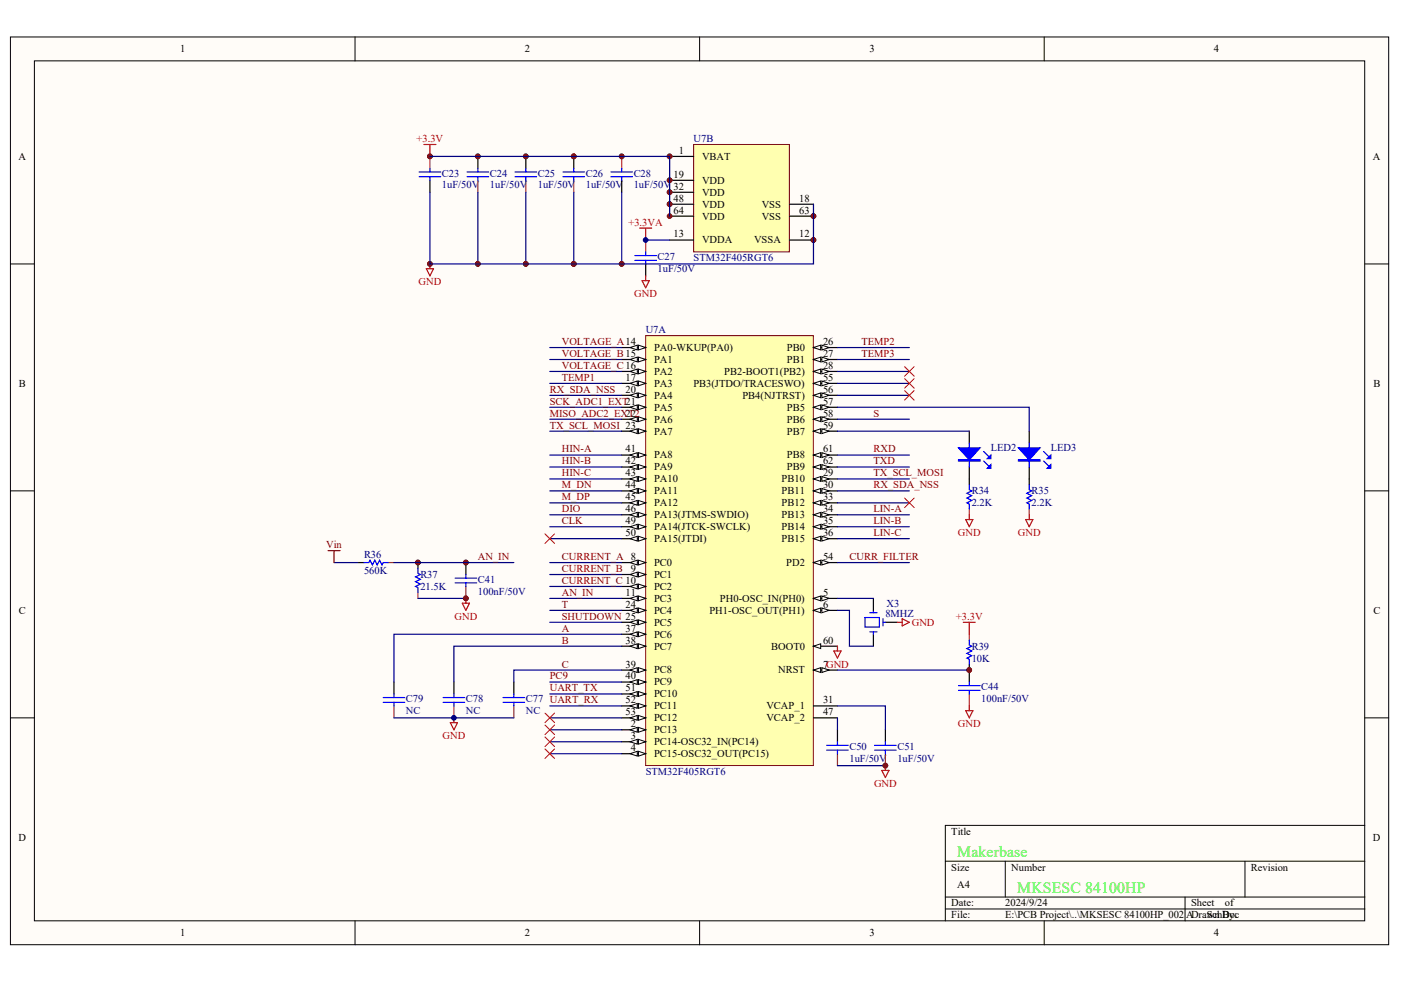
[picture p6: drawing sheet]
<svg xmlns="http://www.w3.org/2000/svg" width="287mm" height="202mm" viewBox="0 0 287 202" stroke-linecap="round" stroke-linejoin="round" font-family="sans-serif">
<g fill="#fffcf8" stroke="#000" stroke-width=".2">
<path d="M2.1 7.6h282.2v185.9h-282.2z"/>
<path d="M7 12.5h272.4v176.1h-272.4z"/>
</g>
<g fill="none" stroke="#000" stroke-width=".2">
<path d="M72.7 7.6v4.9M143.2 7.6v4.9M213.8 7.6v4.9M2.1 54.1h4.9M279.4 54.1h4.9M2.1 100.5h4.9M279.4 100.5h4.9M2.1 147h4.9M279.4 147h4.9M193.5 176.4h85.9M205.8 176.4v7.3M254.9 176.4v7.3"/>
<path d="M279.4 169h-85.9v19.6M72.7 188.6v4.9M143.2 188.6v4.9M193.5 183.7h85.9M193.5 186.2h85.9M213.8 188.6v4.9M242.6 183.7v4.9"/>
</g>
<g fill="#000080" stroke="#000080" stroke-width=".2">
<circle cx="85.5" cy="115.2" r=".48"/>
<circle cx="88" cy="54" r=".48"/>
<circle cx="88" cy="32" r=".48"/>
<circle cx="95.4" cy="122.5" r=".48"/>
<circle cx="95.4" cy="115.2" r=".48"/>
<circle cx="97.8" cy="54" r=".48"/>
<circle cx="97.8" cy="32" r=".48"/>
<circle cx="107.6" cy="54" r=".48"/>
<circle cx="107.6" cy="32" r=".48"/>
<circle cx="117.4" cy="54" r=".48"/>
<circle cx="117.4" cy="32" r=".48"/>
<circle cx="127.3" cy="54" r=".48"/>
<circle cx="127.3" cy="32" r=".48"/>
<circle cx="137.1" cy="41.8" r=".48"/>
<circle cx="137.1" cy="39.4" r=".48"/>
<circle cx="137.1" cy="36.9" r=".48"/>
<circle cx="137.1" cy="32" r=".48"/>
<circle cx="166.5" cy="49.2" r=".48"/>
<circle cx="166.5" cy="44.3" r=".48"/>
<circle cx="181.2" cy="156.8" r=".48"/>
<circle cx="198.4" cy="137.2" r=".48"/>
</g>
<path d="M88 32v2.5M97.8 36.9v2.5M107.6 36.9v2.5M117.5 36.9v2.5M127.3 32v2.5M132.2 49.2v2.4M198.4 104.2v1.2M210.7 104.2v1.2M198.4 129.9v1.2M171.4 154.4v2.4M181.3 154.4v2.4M198.4 142.1v2.5" fill="none" stroke="#a1006a" stroke-width=".25"/>
<g fill="none" stroke="#000" stroke-width=".25">
<path d="M88 36.9v2.5M97.8 32v2.5M107.6 32v2.5M117.5 32v2.5M127.3 36.9v2.5M132.2 54.1v2.4M198.4 88.3v2.5M198.4 95.6v3.7M210.7 88.3v2.5M210.7 95.6v3.7M178.8 122.6v2.4M178.8 129.9v2.4"/>
<path d="M181.3 127.5h2.4M198.4 136v3.7M171.4 149.5v2.4M181.3 149.5v2.4"/>
</g>
<g fill="none" stroke="#00f" stroke-width=".25">
<path d="M85.8 36.2h4.4M85.8 35.2h4.4M88 34.5v.7M88 36.2v.7M95.6 36.2h4.4M95.6 35.2h4.4M97.8 34.5v.7M97.8 36.2v.7M105.4 36.2h4.5M105.4 35.2h4.5M107.6 34.5v.7M107.6 36.2v.7"/>
<path d="M115.3 36.2h4.4M115.3 35.2h4.4M117.5 34.5v.7M117.5 36.2v.7M125.1 36.2h4.4M125.1 35.2h4.4M127.3 34.5v.7M127.3 36.2v.7M130 52.3h4.4M130 53.3h4.4M132.2 51.6v.7M132.2 53.3v.8"/>
<path d="M198.4 99.3v1l.5 .2-1 .5 1 .5-1 .5 1 .5-1 .5 .5 .2v1M198.4 90.8v4.8M201.4 94.4l1 1M201.4 92.5l1 .9M210.7 99.3v1l.5 .2-1 .5 1 .5-1 .5 1 .5-1 .5 .5 .2v1M210.7 90.8v4.8M213.6 94.4l1 1M213.6 92.5l1 .9M177.1 126.5h2.9v1.9h-2.9zM178.1 125.5h1.4M178.1 129.4h1.4M178.8 125v.5"/>
<path d="M178.8 129.4v.5M180.8 127.5h.5M180.8 126.7v1.5M198.4 131.1v1l.5 .2-1 .5 1 .5-1 .5 1 .5-1 .5 .5 .2v1M198.4 139.7v.7M169.2 153.6h4.4M169.2 152.6h4.4M171.4 151.9v.7M171.4 153.6v.8M179 153.6h4.5M179 152.6h4.5M181.3 151.9v.7"/>
<path d="M181.3 153.6v.8M196.2 141.4h4.4M196.2 140.4h4.4M198.4 141.4v.7"/>
</g>
<g fill="#00f" stroke="#00f" stroke-width=".25">
<path d="M196.2 91.7h4.4l-2.2 2.5z"/>
<path d="M202.1 95.9l.7-.7v.7z"/>
<path d="M202.1 93.9l.7-.7v.7z"/>
<path d="M208.5 91.7h4.4l-2.2 2.5z"/>
<path d="M214.4 95.9l.7-.7v.7z"/>
<path d="M214.4 93.9l.7-.7v.7z"/>
<path d="M196.2 94.2h4.4v.2h-4.4z" fill-rule="evenodd"/>
<path d="M208.5 94.2h4.4v.2h-4.4z" fill-rule="evenodd"/>
</g>
<path d="M142 29.6h19.6v22h-19.6z" fill="#ffffb0" stroke="#800000" stroke-width=".2"/>
<path d="M137.1 32h4.9M137.1 36.9h4.9M137.1 39.4h4.9M137.1 49.2h4.9M137.1 41.8h4.9M137.1 44.3h4.9M161.6 49.2h4.9M161.6 41.8h4.9M161.6 44.3h4.9" fill="none" stroke="#000" stroke-width=".25"/>
<path d="M132.2 68.7h34.3v88.1h-34.3z" fill="#ffffb0" stroke="#800000" stroke-width=".2"/>
<path d="M127.3 71.2h4.9" fill="none" stroke="#000" stroke-width=".25"/>
<g fill="#fffcf8" stroke="#000" stroke-width=".2">
<path d="M130.7 70.7l1.5 .5-1.5 .5z"/>
<path d="M129 71.2l1.5-.5v1z"/>
</g>
<path d="M127.3 73.6h4.9" fill="none" stroke="#000" stroke-width=".25"/>
<g fill="#fffcf8" stroke="#000" stroke-width=".2">
<path d="M130.7 73.1l1.5 .5-1.5 .5z"/>
<path d="M129 73.6l1.5-.5v1z"/>
</g>
<path d="M127.3 76.1h4.9" fill="none" stroke="#000" stroke-width=".25"/>
<g fill="#fffcf8" stroke="#000" stroke-width=".2">
<path d="M130.7 75.6l1.5 .5-1.5 .5z"/>
<path d="M129 76.1l1.5-.5v1z"/>
</g>
<path d="M127.3 78.5h4.9" fill="none" stroke="#000" stroke-width=".25"/>
<g fill="#fffcf8" stroke="#000" stroke-width=".2">
<path d="M130.7 78l1.5 .5-1.5 .5z"/>
<path d="M129 78.5l1.5-.5v1z"/>
</g>
<path d="M127.3 81h4.9" fill="none" stroke="#000" stroke-width=".25"/>
<g fill="#fffcf8" stroke="#000" stroke-width=".2">
<path d="M130.7 80.5l1.5 .5-1.5 .5z"/>
<path d="M129 81l1.5-.5v1z"/>
</g>
<path d="M127.3 83.4h4.9" fill="none" stroke="#000" stroke-width=".25"/>
<g fill="#fffcf8" stroke="#000" stroke-width=".2">
<path d="M130.7 82.9l1.5 .5-1.5 .5z"/>
<path d="M129 83.4l1.5-.5v1z"/>
</g>
<path d="M127.3 85.9h4.9" fill="none" stroke="#000" stroke-width=".25"/>
<g fill="#fffcf8" stroke="#000" stroke-width=".2">
<path d="M130.7 85.4l1.5 .5-1.5 .4z"/>
<path d="M129 85.9l1.5-.5v.9z"/>
</g>
<path d="M127.3 88.3h4.9" fill="none" stroke="#000" stroke-width=".25"/>
<g fill="#fffcf8" stroke="#000" stroke-width=".2">
<path d="M130.7 87.8l1.5 .5-1.5 .5z"/>
<path d="M129 88.3l1.5-.5v1z"/>
</g>
<path d="M166.5 71.2h4.9" fill="none" stroke="#000" stroke-width=".25"/>
<g fill="#fffcf8" stroke="#000" stroke-width=".2">
<path d="M166.5 71.2l1.5-.5v1z"/>
<path d="M168.3 70.7l1.4 .5-1.4 .5z"/>
</g>
<path d="M166.5 73.6h4.9" fill="none" stroke="#000" stroke-width=".25"/>
<g fill="#fffcf8" stroke="#000" stroke-width=".2">
<path d="M166.5 73.6l1.5-.5v1z"/>
<path d="M168.3 73.1l1.4 .5-1.4 .5z"/>
</g>
<path d="M166.5 76.1h4.9" fill="none" stroke="#000" stroke-width=".25"/>
<g fill="#fffcf8" stroke="#000" stroke-width=".2">
<path d="M166.5 76.1l1.5-.5v1z"/>
<path d="M168.3 75.6l1.4 .5-1.4 .5z"/>
</g>
<path d="M166.5 98.1h4.9" fill="none" stroke="#000" stroke-width=".25"/>
<g fill="#fffcf8" stroke="#000" stroke-width=".2">
<path d="M166.5 98.1l1.5-.5v1z"/>
<path d="M168.3 97.6l1.4 .5-1.4 .5z"/>
</g>
<path d="M166.5 100.5h4.9" fill="none" stroke="#000" stroke-width=".25"/>
<g fill="#fffcf8" stroke="#000" stroke-width=".2">
<path d="M166.5 100.5l1.5-.5v1z"/>
<path d="M168.3 100l1.4 .5-1.4 .5z"/>
</g>
<path d="M166.5 103h4.9" fill="none" stroke="#000" stroke-width=".25"/>
<g fill="#fffcf8" stroke="#000" stroke-width=".2">
<path d="M166.5 103l1.5-.5v1z"/>
<path d="M168.3 102.5l1.4 .5-1.4 .5z"/>
</g>
<path d="M166.5 105.4h4.9" fill="none" stroke="#000" stroke-width=".25"/>
<g fill="#fffcf8" stroke="#000" stroke-width=".2">
<path d="M166.5 105.4l1.5-.5v1z"/>
<path d="M168.3 104.9l1.4 .5-1.4 .5z"/>
</g>
<path d="M166.5 107.9h4.9" fill="none" stroke="#000" stroke-width=".25"/>
<g fill="#fffcf8" stroke="#000" stroke-width=".2">
<path d="M166.5 107.9l1.5-.5v1z"/>
<path d="M168.3 107.4l1.4 .5-1.4 .5z"/>
</g>
<path d="M166.5 110.3h4.9" fill="none" stroke="#000" stroke-width=".25"/>
<g fill="#fffcf8" stroke="#000" stroke-width=".2">
<path d="M166.5 110.3l1.5-.5v1z"/>
<path d="M168.3 109.8l1.4 .5-1.4 .5z"/>
</g>
<path d="M127.3 93.2h4.9" fill="none" stroke="#000" stroke-width=".25"/>
<g fill="#fffcf8" stroke="#000" stroke-width=".2">
<path d="M130.7 92.7l1.5 .5-1.5 .5z"/>
<path d="M129 93.2l1.5-.5v1z"/>
</g>
<path d="M127.3 95.6h4.9" fill="none" stroke="#000" stroke-width=".25"/>
<g fill="#fffcf8" stroke="#000" stroke-width=".2">
<path d="M130.7 95.2l1.5 .4-1.5 .5z"/>
<path d="M129 95.6l1.5-.4v.9z"/>
</g>
<path d="M127.3 98.1h4.9" fill="none" stroke="#000" stroke-width=".25"/>
<g fill="#fffcf8" stroke="#000" stroke-width=".2">
<path d="M130.7 97.6l1.5 .5-1.5 .5z"/>
<path d="M129 98.1l1.5-.5v1z"/>
</g>
<path d="M127.3 100.5h4.9" fill="none" stroke="#000" stroke-width=".25"/>
<g fill="#fffcf8" stroke="#000" stroke-width=".2">
<path d="M130.7 100l1.5 .5-1.5 .5z"/>
<path d="M129 100.5l1.5-.5v1z"/>
</g>
<path d="M127.3 103h4.9" fill="none" stroke="#000" stroke-width=".25"/>
<g fill="#fffcf8" stroke="#000" stroke-width=".2">
<path d="M130.7 102.5l1.5 .5-1.5 .5z"/>
<path d="M129 103l1.5-.5v1z"/>
</g>
<path d="M127.3 105.4h4.9" fill="none" stroke="#000" stroke-width=".25"/>
<g fill="#fffcf8" stroke="#000" stroke-width=".2">
<path d="M130.7 104.9l1.5 .5-1.5 .5z"/>
<path d="M129 105.4l1.5-.5v1z"/>
</g>
<path d="M127.3 107.9h4.9" fill="none" stroke="#000" stroke-width=".25"/>
<g fill="#fffcf8" stroke="#000" stroke-width=".2">
<path d="M130.7 107.4l1.5 .5-1.5 .5z"/>
<path d="M129 107.9l1.5-.5v1z"/>
</g>
<path d="M127.3 110.3h4.9" fill="none" stroke="#000" stroke-width=".25"/>
<g fill="#fffcf8" stroke="#000" stroke-width=".2">
<path d="M130.7 109.8l1.5 .5-1.5 .5z"/>
<path d="M129 110.3l1.5-.5v1z"/>
</g>
<path d="M166.5 78.5h4.9" fill="none" stroke="#000" stroke-width=".25"/>
<g fill="#fffcf8" stroke="#000" stroke-width=".2">
<path d="M166.5 78.5l1.5-.5v1z"/>
<path d="M168.3 78l1.4 .5-1.4 .5z"/>
</g>
<path d="M166.5 81h4.9" fill="none" stroke="#000" stroke-width=".25"/>
<g fill="#fffcf8" stroke="#000" stroke-width=".2">
<path d="M166.5 81l1.5-.5v1z"/>
<path d="M168.3 80.5l1.4 .5-1.4 .5z"/>
</g>
<path d="M166.5 83.4h4.9" fill="none" stroke="#000" stroke-width=".25"/>
<g fill="#fffcf8" stroke="#000" stroke-width=".2">
<path d="M166.5 83.4l1.5-.5v1z"/>
<path d="M168.3 82.9l1.4 .5-1.4 .5z"/>
</g>
<path d="M166.5 85.9h4.9" fill="none" stroke="#000" stroke-width=".25"/>
<g fill="#fffcf8" stroke="#000" stroke-width=".2">
<path d="M166.5 85.9l1.5-.5v.9z"/>
<path d="M168.3 85.4l1.4 .5-1.4 .4z"/>
</g>
<path d="M166.5 88.3h4.9" fill="none" stroke="#000" stroke-width=".25"/>
<g fill="#fffcf8" stroke="#000" stroke-width=".2">
<path d="M166.5 88.3l1.5-.5v1z"/>
<path d="M168.3 87.8l1.4 .5-1.4 .5z"/>
</g>
<path d="M166.5 93.2h4.9" fill="none" stroke="#000" stroke-width=".25"/>
<g fill="#fffcf8" stroke="#000" stroke-width=".2">
<path d="M166.5 93.2l1.5-.5v1z"/>
<path d="M168.3 92.7l1.4 .5-1.4 .5z"/>
</g>
<path d="M166.5 95.6h4.9" fill="none" stroke="#000" stroke-width=".25"/>
<g fill="#fffcf8" stroke="#000" stroke-width=".2">
<path d="M166.5 95.6l1.5-.4v.9z"/>
<path d="M168.3 95.2l1.4 .4-1.4 .5z"/>
</g>
<path d="M127.3 149.5h4.9" fill="none" stroke="#000" stroke-width=".25"/>
<g fill="#fffcf8" stroke="#000" stroke-width=".2">
<path d="M130.7 149l1.5 .5-1.5 .5z"/>
<path d="M129 149.5l1.5-.5v1z"/>
</g>
<path d="M127.3 151.9h4.9" fill="none" stroke="#000" stroke-width=".25"/>
<g fill="#fffcf8" stroke="#000" stroke-width=".2">
<path d="M130.7 151.4l1.5 .5-1.5 .5z"/>
<path d="M129 151.9l1.5-.5v1z"/>
</g>
<path d="M127.3 154.4h4.9" fill="none" stroke="#000" stroke-width=".25"/>
<g fill="#fffcf8" stroke="#000" stroke-width=".2">
<path d="M130.7 153.9l1.5 .5-1.5 .5z"/>
<path d="M129 154.4l1.5-.5v1z"/>
</g>
<path d="M127.3 115.2h4.9" fill="none" stroke="#000" stroke-width=".25"/>
<g fill="#fffcf8" stroke="#000" stroke-width=".2">
<path d="M130.7 114.7l1.5 .5-1.5 .5z"/>
<path d="M129 115.2l1.5-.5v1z"/>
</g>
<path d="M127.3 117.7h4.9" fill="none" stroke="#000" stroke-width=".25"/>
<g fill="#fffcf8" stroke="#000" stroke-width=".2">
<path d="M130.7 117.2l1.5 .5-1.5 .5z"/>
<path d="M129 117.7l1.5-.5v1z"/>
</g>
<path d="M127.3 120.1h4.9" fill="none" stroke="#000" stroke-width=".25"/>
<g fill="#fffcf8" stroke="#000" stroke-width=".2">
<path d="M130.7 119.6l1.5 .5-1.5 .5z"/>
<path d="M129 120.1l1.5-.5v1z"/>
</g>
<path d="M127.3 122.6h4.9" fill="none" stroke="#000" stroke-width=".25"/>
<g fill="#fffcf8" stroke="#000" stroke-width=".2">
<path d="M130.7 122.1l1.5 .5-1.5 .4z"/>
<path d="M129 122.6l1.5-.5v.9z"/>
</g>
<path d="M127.3 125h4.9" fill="none" stroke="#000" stroke-width=".25"/>
<g fill="#fffcf8" stroke="#000" stroke-width=".2">
<path d="M130.7 124.5l1.5 .5-1.5 .5z"/>
<path d="M129 125l1.5-.5v1z"/>
</g>
<path d="M127.3 127.5h4.9" fill="none" stroke="#000" stroke-width=".25"/>
<g fill="#fffcf8" stroke="#000" stroke-width=".2">
<path d="M130.7 127l1.5 .5-1.5 .4z"/>
<path d="M129 127.5l1.5-.5v.9z"/>
</g>
<path d="M127.3 129.9h4.9" fill="none" stroke="#000" stroke-width=".25"/>
<g fill="#fffcf8" stroke="#000" stroke-width=".2">
<path d="M130.7 129.4l1.5 .5-1.5 .5z"/>
<path d="M129 129.9l1.5-.5v1z"/>
</g>
<path d="M127.3 132.3h4.9" fill="none" stroke="#000" stroke-width=".25"/>
<g fill="#fffcf8" stroke="#000" stroke-width=".2">
<path d="M130.7 131.9l1.5 .4-1.5 .5z"/>
<path d="M129 132.3l1.5-.4v.9z"/>
</g>
<path d="M127.3 137.2h4.9" fill="none" stroke="#000" stroke-width=".25"/>
<g fill="#fffcf8" stroke="#000" stroke-width=".2">
<path d="M130.7 136.7l1.5 .5-1.5 .5z"/>
<path d="M129 137.2l1.5-.5v1z"/>
</g>
<path d="M127.3 139.7h4.9" fill="none" stroke="#000" stroke-width=".25"/>
<g fill="#fffcf8" stroke="#000" stroke-width=".2">
<path d="M130.7 139.2l1.5 .5-1.5 .5z"/>
<path d="M129 139.7l1.5-.5v1z"/>
</g>
<path d="M127.3 142.1h4.9" fill="none" stroke="#000" stroke-width=".25"/>
<g fill="#fffcf8" stroke="#000" stroke-width=".2">
<path d="M130.7 141.6l1.5 .5-1.5 .5z"/>
<path d="M129 142.1l1.5-.5v1z"/>
</g>
<path d="M127.3 144.6h4.9" fill="none" stroke="#000" stroke-width=".25"/>
<g fill="#fffcf8" stroke="#000" stroke-width=".2">
<path d="M130.7 144.1l1.5 .5-1.5 .5z"/>
<path d="M129 144.6l1.5-.5v1z"/>
</g>
<path d="M127.3 147h4.9" fill="none" stroke="#000" stroke-width=".25"/>
<g fill="#fffcf8" stroke="#000" stroke-width=".2">
<path d="M130.7 146.5l1.5 .5-1.5 .5z"/>
<path d="M129 147l1.5-.5v1z"/>
</g>
<path d="M166.5 115.2h4.9" fill="none" stroke="#000" stroke-width=".25"/>
<g fill="#fffcf8" stroke="#000" stroke-width=".2">
<path d="M166.5 115.2l1.5-.5v1z"/>
<path d="M168.3 114.7l1.4 .5-1.4 .5z"/>
</g>
<path d="M166.5 122.6h4.9" fill="none" stroke="#000" stroke-width=".25"/>
<g fill="#fffcf8" stroke="#000" stroke-width=".2">
<path d="M166.5 122.6l1.5-.5v.9z"/>
<path d="M168.3 122.1l1.4 .5-1.4 .4z"/>
</g>
<path d="M166.5 125h4.9" fill="none" stroke="#000" stroke-width=".25"/>
<g fill="#fffcf8" stroke="#000" stroke-width=".2">
<path d="M166.5 125l1.5-.5v1z"/>
<path d="M168.3 124.5l1.4 .5-1.4 .5z"/>
</g>
<path d="M166.5 137.2h4.9" fill="none" stroke="#000" stroke-width=".25"/>
<g fill="#fffcf8" stroke="#000" stroke-width=".2">
<path d="M166.5 137.2l1.5-.5v1z"/>
<path d="M168.3 136.7l1.4 .5-1.4 .5z"/>
</g>
<path d="M166.5 132.3h4.9M166.5 144.6h4.9M166.5 147h4.9" fill="none" stroke="#000" stroke-width=".25"/>
<path d="M166.5 132.3l1.5-.4v.9z" fill="#fffcf8" stroke="#000" stroke-width=".2"/>
<g fill="none" stroke="#eb0000" stroke-width=".25">
<path d="M86.8 29.6h2.4M88 29.6v2.4M87.3 55h1.5l-.8 1.5zM88 54.1v.9M131 46.7h2.4M131.4 57.5h1.5l-.7 1.4zM132.2 46.7v2.5M132.2 56.5v1M197.7 106.4h1.5l-.8 1.5zM198.4 105.4v1M210 106.4h1.4l-.7 1.5zM210.7 105.4v1"/>
<path d="M94.6 123.5h1.5l-.7 1.5zM95.4 122.6v.9M170.7 133.3h1.5l-.8 1.5zM171.4 132.3v1M183.7 127.5h1M184.7 126.7l1.5 .8-1.5 .7zM197.2 127.5h2.5M198.4 127.5v2.4M92.2 148h1.5l-.8 1.5zM92.9 147v1M180.5 157.8h1.5l-.7 1.5zM181.3 156.8v1"/>
<path d="M197.7 145.6h1.5l-.8 1.4zM198.4 144.6v1"/>
</g>
<g fill="none" stroke="#000080" stroke-width=".25">
<path d="M88 32h49.1v12.3M88 39.4v14.7h78.5v-12.3M97.8 39.4v14.7M107.6 39.4v14.7M117.5 39.4v14.7M127.3 39.4v14.7M132.2 49.2h4.9M112.6 71.2h14.7M112.6 73.6h14.7M112.6 76.1h14.7M112.6 78.5h14.7M171.4 71.2h14.8"/>
<path d="M171.4 73.6h14.8M171.4 76.1h14.8M171.4 78.5h14.8M112.6 81h14.7M112.6 83.4h14.7M112.6 85.9h14.7M112.6 88.3h14.7M112.6 93.2h14.7M112.6 95.6h14.7M112.6 98.1h14.7M171.4 83.4h39.3v4.9M171.4 81h14.8"/>
<path d="M171.4 85.9h14.8M171.4 88.3h27M171.4 93.2h14.8M171.4 95.6h14.8M171.4 98.1h14.8M68.4 115.2h4.9M80.7 115.2h24.5M112.6 105.4h14.7M112.6 107.9h14.7M112.6 110.3h14.7M112.6 115.2h14.7M112.6 117.7h14.7"/>
<path d="M112.6 100.5h14.7M112.6 103h14.7M171.4 105.4h14.8M171.4 107.9h14.8M171.4 110.3h14.8M171.4 115.2h14.8M171.4 100.5h14.8M171.4 103h14.8M85.6 122.6h9.8M112.6 120.1h14.7M112.6 125h14.7M112.6 127.5h14.7"/>
<path d="M112.6 139.7h14.7M112.6 122.6h14.7M127.3 137.2h-22.1v2.5M127.3 132.3h-34.4v7.4M127.3 129.9h-46.6v9.8M171.4 125h2.5v7.3h4.9M171.4 137.2h27M171.4 122.6h7.4M80.7 147h24.5M112.6 149.5h14.7M112.6 151.9h14.7M112.6 154.4h14.7"/>
<path d="M112.6 142.1h14.7M112.6 144.6h14.7M112.6 147h14.7M171.4 144.6h9.9v4.9M171.4 147v2.5M171.4 156.8h9.9"/>
</g>
<g fill="none" stroke="#f00" stroke-width=".2">
<path d="M185.2 75.1l1.9 2M185.2 77.5l1.9 2M185.2 80l1.9 1.9M187.1 75.1l-1.9 2M187.1 77.5l-1.9 2M187.1 80l-1.9 1.9M111.6 109.3l1.9 2M113.5 109.3l-1.9 2M185.2 102l1.9 2M187.1 102l-1.9 2M111.6 148.5l1.9 1.9M111.6 150.9l1.9 2"/>
<path d="M111.6 153.4l1.9 1.9M111.6 146l1.9 2M113.5 148.5l-1.9 1.9M113.5 150.9l-1.9 2M113.5 153.4l-1.9 1.9M113.5 146l-1.9 2"/>
</g>
<g fill="#800000" stroke="#800000" stroke-width=".2">
<circle cx="198.4" cy="137.2" r=".48"/>
<circle cx="117.4" cy="32" r=".48"/>
<circle cx="107.6" cy="32" r=".48"/>
<circle cx="127.3" cy="32" r=".48"/>
<circle cx="88" cy="32" r=".48"/>
<circle cx="181.2" cy="156.8" r=".48"/>
<circle cx="97.8" cy="32" r=".48"/>
<circle cx="137.1" cy="32" r=".48"/>
<circle cx="166.5" cy="49.2" r=".48"/>
<circle cx="137.1" cy="36.9" r=".48"/>
<circle cx="137.1" cy="39.4" r=".48"/>
<circle cx="137.1" cy="41.8" r=".48"/>
<circle cx="166.5" cy="44.3" r=".48"/>
<circle cx="137.1" cy="44.3" r=".48"/>
<circle cx="88" cy="54" r=".48"/>
<circle cx="117.4" cy="54" r=".48"/>
<circle cx="107.6" cy="54" r=".48"/>
<circle cx="127.3" cy="54" r=".48"/>
<circle cx="97.8" cy="54" r=".48"/>
<circle cx="85.5" cy="115.2" r=".48"/>
<circle cx="95.4" cy="115.2" r=".48"/>
<circle cx="95.4" cy="122.5" r=".48"/>
</g>
<path d="M73.3 115.2h1.2M85.6 115.2v1.2M95.4 115.2v2.5M80.7 139.7v2.4M92.9 139.7v2.4M105.2 139.7v2.4" fill="none" stroke="#000" stroke-width=".25"/>
<path d="M79.4 115.2h1.3M85.6 121.3v1.3M95.4 120.1v2.5M80.7 144.6v2.4M92.9 144.6v2.4M105.2 144.6v2.4" fill="none" stroke="#a1006a" stroke-width=".25"/>
<g fill="none" stroke="#00f" stroke-width=".25">
<path d="M74.5 115.2h1l.2-.5 .5 1 .5-1 .5 1 .5-1 .5 1 .2-.5h1M85.6 116.4v1l.5 .3-1 .5 1 .4-1 .5 1 .5-1 .5 .5 .3v.9M93.2 119.4h4.4M93.2 118.4h4.4M95.4 117.7v.7M95.4 119.4v.7M78.4 143.8h4.5M78.4 142.9h4.5M80.7 142.1v.8M80.7 143.8v.8M90.7 143.8h4.4M90.7 142.9h4.4"/>
<path d="M92.9 142.1v.8M92.9 143.8v.8M103 143.8h4.4M103 142.9h4.4M105.2 142.1v.8M105.2 143.8v.8"/>
</g>
<path d="M67.2 112.8h2.4M68.4 112.8v2.4" fill="none" stroke="#800000" stroke-width=".25"/>
<g fill="#000080" stroke="#000080" stroke-width=".2">
<circle cx="92.9" cy="147" r=".48"/>
<circle cx="132.2" cy="49.2" r=".48"/>
</g>
<g font-size="3.2" fill="#0f0">
<text x="196" y="175.6">Makerbase</text>
<text x="208.2" y="182.9">MKSESC 84100HP</text>
</g>
<g font-size="2.2">
<text x="36.9" y="10.7">1</text>
<text x="107.4" y="10.7">2</text>
<text x="178" y="10.7">3</text>
<text x="248.5" y="10.7">4</text>
<text x="3.8" y="32.7">A</text>
<text x="139" y="31.5">1</text>
<text x="143.7" y="32.7">VBAT</text>
<text x="281.1" y="32.7">A</text>
<text x="137.9" y="36.4">19</text>
<text x="137.9" y="38.8">32</text>
<text x="137.9" y="41.3">48</text>
<text x="143.7" y="37.6">VDD</text>
<text x="143.7" y="40.1">VDD</text>
<text x="163.6" y="41.3">18</text>
<text x="137.9" y="43.7">64</text>
<text x="143.7" y="42.5">VDD</text>
<text x="143.7" y="45">VDD</text>
<text x="155.9" y="42.5">VSS</text>
<text x="155.9" y="45">VSS</text>
<text x="163.6" y="43.7">63</text>
<text x="137.9" y="48.6">13</text>
<text x="143.7" y="49.9">VDDA</text>
<text x="154.4" y="49.9">VSSA</text>
<text x="163.6" y="48.6">12</text>
<text x="133.9" y="71.9">PA0-WKUP(PA0)</text>
<text x="161.1" y="71.9">PB0</text>
<text x="168.5" y="70.7">26</text>
<text x="128.1" y="78">17</text>
<text x="133.9" y="74.3">PA1</text>
<text x="133.9" y="76.8">PA2</text>
<text x="148.3" y="76.8">PB2-BOOT1(PB2)</text>
<text x="161.1" y="74.3">PB1</text>
<text x="168.5" y="73.1">27</text>
<text x="168.5" y="75.5">28</text>
<text x="168.5" y="78">55</text>
<text x="3.9" y="79.2">B</text>
<text x="128.1" y="80.4">20</text>
<text x="133.9" y="79.2">PA3</text>
<text x="133.9" y="81.7">PA4</text>
<text x="141.9" y="79.2">PB3(JTDO/TRACESWO)</text>
<text x="152" y="81.7">PB4(NJTRST)</text>
<text x="168.5" y="80.4">56</text>
<text x="168.5" y="82.9">57</text>
<text x="281.1" y="79.2">B</text>
<text x="128.1" y="85.3">22</text>
<text x="133.9" y="84.1">PA5</text>
<text x="133.9" y="86.6">PA6</text>
<text x="133.9" y="89">PA7</text>
<text x="161.1" y="84.1">PB5</text>
<text x="161.1" y="86.6">PB6</text>
<text x="161.1" y="89">PB7</text>
<text x="168.5" y="85.3">58</text>
<text x="168.5" y="87.8">59</text>
<text x="128.1" y="92.7">41</text>
<text x="128.1" y="95.1">42</text>
<text x="133.9" y="93.9">PA8</text>
<text x="161.1" y="93.9">PB8</text>
<text x="168.5" y="92.7">61</text>
<text x="168.5" y="95.1">62</text>
<text x="128.1" y="97.6">43</text>
<text x="128.1" y="100">44</text>
<text x="133.9" y="96.3">PA9</text>
<text x="133.9" y="98.8">PA10</text>
<text x="133.9" y="101.2">PA11</text>
<text x="160" y="98.8">PB10</text>
<text x="160" y="101.2">PB11</text>
<text x="161.1" y="96.3">PB9</text>
<text x="168.5" y="97.6">29</text>
<text x="168.5" y="100">30</text>
<text x="128.1" y="102.5">45</text>
<text x="128.1" y="104.9">46</text>
<text x="128.1" y="107.4">49</text>
<text x="133.9" y="103.7">PA12</text>
<text x="133.9" y="106.1">PA13(JTMS-SWDIO)</text>
<text x="160" y="103.7">PB12</text>
<text x="160" y="106.1">PB13</text>
<text x="168.5" y="102.5">33</text>
<text x="168.5" y="104.9">34</text>
<text x="168.5" y="107.4">35</text>
<text x="128.1" y="109.8">50</text>
<text x="133.9" y="108.6">PA14(JTCK-SWCLK)</text>
<text x="133.9" y="111">PA15(JTDI)</text>
<text x="160" y="108.6">PB14</text>
<text x="160" y="111">PB15</text>
<text x="168.5" y="109.8">36</text>
<text x="129.1" y="117.1">9</text>
<text x="133.9" y="115.9">PC0</text>
<text x="133.9" y="118.4">PC1</text>
<text x="161" y="115.9">PD2</text>
<text x="168.5" y="114.7">54</text>
<text x="3.9" y="125.7">C</text>
<text x="128.1" y="122">11</text>
<text x="128.1" y="124.5">24</text>
<text x="133.9" y="120.8">PC2</text>
<text x="133.9" y="123.3">PC3</text>
<text x="133.9" y="125.7">PC4</text>
<text x="145.2" y="125.7">PH1-OSC_OUT(PH1)</text>
<text x="147.4" y="123.3">PH0-OSC_IN(PH0)</text>
<text x="168.5" y="122">5</text>
<text x="168.5" y="124.5">6</text>
<text x="281.1" y="125.7">C</text>
<text x="128.1" y="129.4">37</text>
<text x="128.1" y="131.8">38</text>
<text x="133.9" y="128.1">PC5</text>
<text x="133.9" y="130.6">PC6</text>
<text x="168.5" y="131.8">60</text>
<text x="128.1" y="136.7">39</text>
<text x="133.9" y="133">PC7</text>
<text x="133.9" y="137.9">PC8</text>
<text x="157.9" y="133">BOOT0</text>
<text x="159.3" y="137.9">NRST</text>
<text x="168.5" y="136.7">7GND</text>
<text x="128.1" y="139.2">40</text>
<text x="128.1" y="141.6">51</text>
<text x="133.9" y="140.4">PC9</text>
<text x="133.9" y="142.8">PC10</text>
<text x="128.1" y="144">52</text>
<text x="128.1" y="146.5">53</text>
<text x="129.1" y="148.9">2</text>
<text x="133.9" y="145.3">PC11</text>
<text x="133.9" y="147.7">PC12</text>
<text x="156.9" y="145.3">VCAP_1</text>
<text x="156.9" y="147.7">VCAP_2</text>
<text x="168.5" y="144">31</text>
<text x="168.5" y="146.5">47</text>
<text x="129.1" y="151.4">3</text>
<text x="129.1" y="153.8">4</text>
<text x="133.9" y="150.2">PC13</text>
<text x="133.9" y="152.6">PC14-OSC32_IN(PC14)</text>
<text x="133.9" y="155.1">PC15-OSC32_OUT(PC15)</text>
<text x="3.8" y="172.2">D</text>
<text x="194.8" y="171">Title</text>
<text x="281.1" y="172.2">D</text>
<text x="194.8" y="178.3">Size</text>
<text x="207" y="178.3">Number</text>
<text x="256.1" y="178.3">Revision</text>
<text x="194.8" y="185.6">Date:</text>
<text x="196" y="182">A4</text>
<text x="205.8" y="185.6">2024/9/24</text>
<text x="243.8" y="185.6">Sheet</text>
<text x="250.8" y="185.6">of</text>
<text x="36.9" y="191.8">1</text>
<text x="107.4" y="191.8">2</text>
<text x="178" y="191.8">3</text>
<text x="194.8" y="188.1">File:</text>
<text x="205.8" y="188.1">E:\PCB Project\..\MKSESC 84100HP_002</text>
<text x="242.8" y="188.1">ADrawn By:</text>
<text x="246.5" y="188.1">.SchDoc</text>
<text x="248.5" y="191.8">4</text>
</g>
<g font-size="2.2" fill="#eb0000">
<text x="85.3" y="29.1">+3.3V</text>
<text x="128.6" y="46.2">+3.3VA</text>
<text x="85.7" y="58.4">GND</text>
<text x="129.9" y="60.9">GND</text>
<text x="196.1" y="109.8">GND</text>
<text x="208.4" y="109.8">GND</text>
<text x="93" y="126.9">GND</text>
<text x="186.7" y="128.1">GND</text>
<text x="195.7" y="126.9">+3.3V</text>
<text x="196.1" y="148.9">GND</text>
<text x="90.6" y="151.4">GND</text>
<text x="178.9" y="161.2">GND</text>
</g>
<g font-size="2.2" fill="#000080">
<text x="142" y="29.1">U7B</text>
<text x="90.5" y="36.2">C23</text>
<text x="90.5" y="38.6">1uF/50V</text>
<text x="100.3" y="36.2">C24</text>
<text x="100.3" y="38.6">1uF/50V</text>
<text x="110.1" y="36.2">C25</text>
<text x="110.1" y="38.6">1uF/50V</text>
<text x="119.9" y="36.2">C26</text>
<text x="119.9" y="38.6">1uF/50V</text>
<text x="129.7" y="36.2">C28</text>
<text x="129.7" y="38.6">1uF/50V</text>
<text x="134.6" y="53.3">C27</text>
<text x="142" y="53.5">STM32F405RGT6</text>
<text x="134.6" y="55.7">1uF/50V</text>
<text x="132.2" y="68.2">U7A</text>
<text x="202.8" y="92.4">LED2</text>
<text x="215.1" y="92.4">LED3</text>
<text x="198.9" y="101.2">R34</text>
<text x="211.2" y="101.2">R35</text>
<text x="198.9" y="103.7">2.2K</text>
<text x="211.2" y="103.7">2.2K</text>
<text x="74.5" y="114.2">R36</text>
<text x="74.5" y="117.6">560K</text>
<text x="86.1" y="118.4">R37</text>
<text x="97.8" y="119.3">C41</text>
<text x="86.1" y="120.8">21.5K</text>
<text x="97.8" y="121.8">100nF/50V</text>
<text x="181.5" y="124.2">X3</text>
<text x="181.3" y="126.4">8MHZ</text>
<text x="198.9" y="133">R39</text>
<text x="198.9" y="135.5">10K</text>
<text x="83.1" y="143.8">C79</text>
<text x="95.4" y="143.8">C78</text>
<text x="107.6" y="143.8">C77 UART_RX</text>
<text x="200.9" y="141.4">C44</text>
<text x="200.9" y="143.8">100nF/50V</text>
<text x="83.1" y="146.2">NC</text>
<text x="95.4" y="146.2">NC</text>
<text x="107.6" y="146.2">NC</text>
<text x="173.9" y="153.6">C50</text>
<text x="183.7" y="153.6">C51</text>
<text x="132.2" y="158.7">STM32F405RGT6</text>
<text x="173.9" y="156">1uF/50V</text>
<text x="183.7" y="156">1uF/50V</text>
</g>
<g font-size="2.2" fill="#800000">
<text x="115" y="70.7">VOLTAGE_A14</text>
<text x="176.3" y="70.7">TEMP2</text>
<text x="115" y="73.1">VOLTAGE_B 15</text>
<text x="115" y="75.5">VOLTAGE_C 16</text>
<text x="115" y="78">TEMP1</text>
<text x="176.3" y="73.1">TEMP3</text>
<text x="112.6" y="82.9">SCK_ADC1_EXT21</text>
<text x="112.6" y="80.4">RX_SDA_NSS</text>
<text x="112.6" y="85.3">MISO_ADC2_EXT2</text>
<text x="112.6" y="87.8">TX_SCL_MOSI 23</text>
<text x="178.8" y="85.3">S</text>
<text x="115" y="95.1">HIN-B</text>
<text x="115" y="92.7">HIN-A</text>
<text x="178.8" y="92.7">RXD</text>
<text x="178.8" y="95.1">TXD</text>
<text x="115" y="100">M_DN</text>
<text x="115" y="97.6">HIN-C</text>
<text x="178.8" y="97.6">TX_SCL_MOSI</text>
<text x="178.8" y="100">RX_SDA_NSS</text>
<text x="115" y="104.9">DIO</text>
<text x="115" y="107.4">CLK</text>
<text x="115" y="102.5">M_DP</text>
<text x="178.8" y="107.4">LIN-B</text>
<text x="178.8" y="104.9">LIN-A</text>
<text x="66.8" y="112.2">Vin</text>
<text x="178.8" y="109.8">LIN-C</text>
<text x="97.8" y="114.7">AN_IN</text>
<text x="115" y="114.7">CURRENT_A 8</text>
<text x="115" y="117.1">CURRENT_B</text>
<text x="115" y="119.6">CURRENT_C 10</text>
<text x="173.9" y="114.7">CURR_FILTER</text>
<text x="115" y="124.5">T</text>
<text x="115" y="122">AN_IN</text>
<text x="115" y="131.8">B</text>
<text x="115" y="129.4">A</text>
<text x="115" y="126.9">SHUTDOWN 25</text>
<text x="115" y="136.7">C</text>
<text x="112.6" y="139.2">PC9</text>
<text x="112.6" y="141.6">UART_TX</text>
</g>
</svg>
